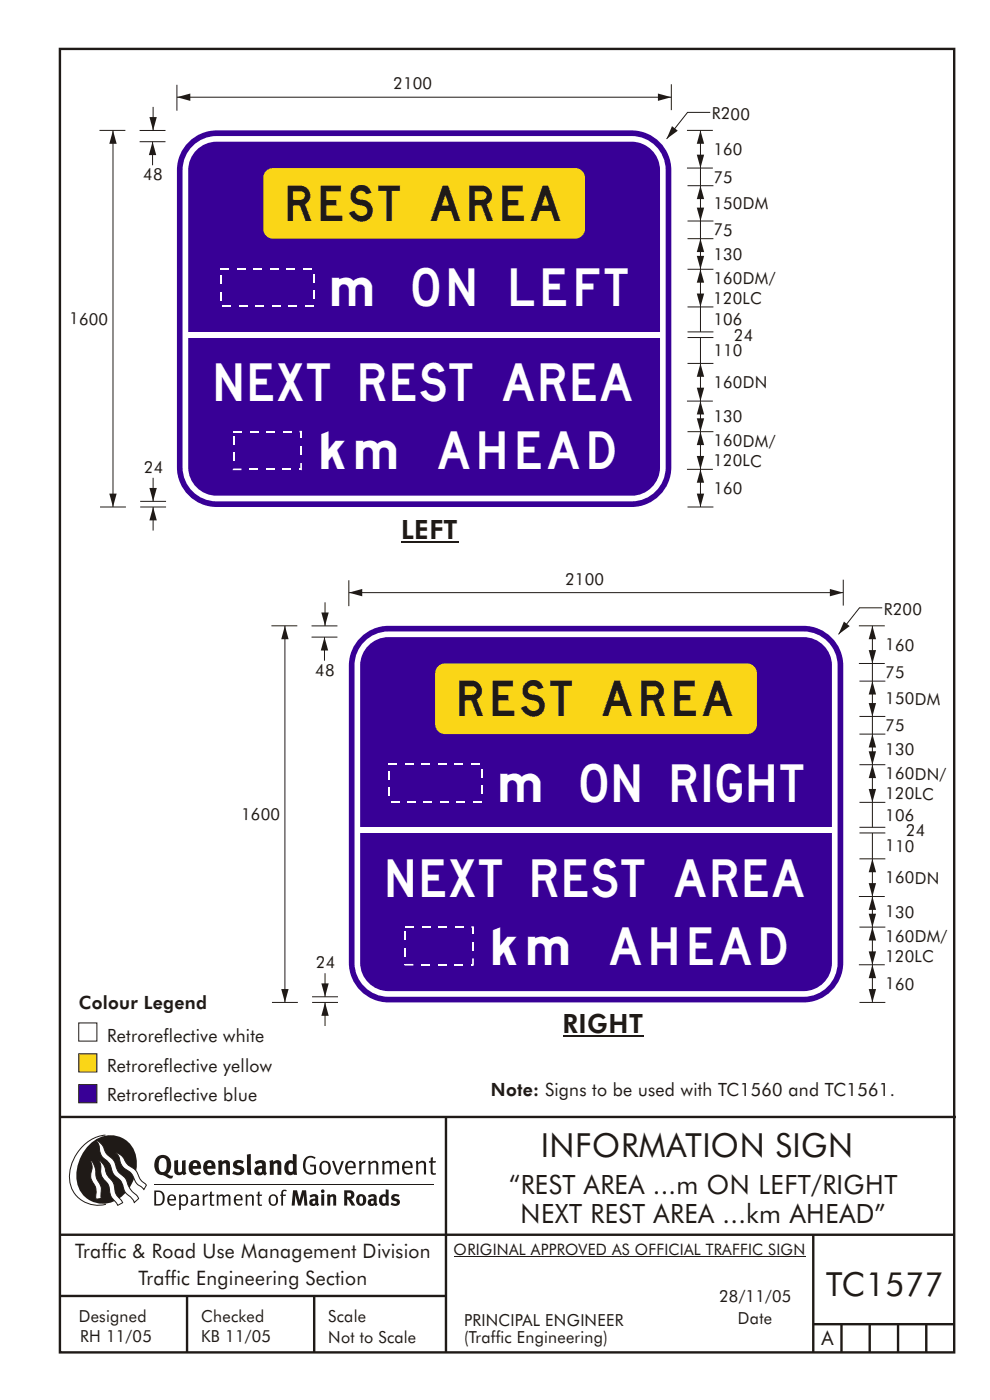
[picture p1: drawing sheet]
<svg xmlns="http://www.w3.org/2000/svg" width="210mm" height="297mm" viewBox="0 0 210 297" stroke-linecap="round" stroke-linejoin="round" font-family="sans-serif">
<g fill="none" stroke="#1f1a17" stroke-width=".51">
<path d="M12.7 10.4h190v276.9h-190zM12.7 237.3h190.3M94.7 237.2v50.1M12.7 262.3h190.1M12.7 275.3h82M39.7 275.3v12M66.7 275.3v12M172.7 262.3v25M172.7 281.3h30M178.7 281.3v6M184.7 281.3v6M190.7 281.3v6"/>
<path d="M196.7 281.3v6"/>
</g>
<path d="M96.3 267h74.8" fill="none" stroke="#1f1a17" stroke-width=".21"/>
<path d="M16.7 217.3h3.9v3.9h-3.9z" fill-rule="evenodd" fill="#fff" stroke="#1f1a17" stroke-width=".21"/>
<g fill="#1f1a17">
<path d="M65 245.9a1.61 1.61 0 0 1 2 0l-.2 .3a1.17 1.17 0 0 0-1.4-.2 1.17 1.17 0 0 0-.5 1.3 1.42 1.42 0 0 0 1.2 1.8l.6-.1v-1.2h-.8l-.1-.4h1.3v1.8a1.82 1.82 0 0 1-2.1 0 1.82 1.82 0 0 1-.6-2.1l.2-.7z" fill-rule="evenodd"/>
<path d="M68.3 246.8a1.77 1.77 0 0 0 .3 2.7 1.39 1.39 0 0 0 1.4-.5 1.39 1.39 0 0 0 .2-1.5 1.19 1.19 0 0 0-1.9-.7zM68.6 247.1a.83 .83 0 0 1 1 .1 .83 .83 0 0 1 .2 .9 .75 .75 0 0 1-.6 1.1 .75 .75 0 0 1-.9-.9l.1-.9z" fill-rule="evenodd"/>
<path d="M70.5 246.6h.5l.8 2.4 .8-2.4h.4l-1 2.9h-.4z" fill-rule="evenodd"/>
<path d="M73.6 247a1.74 1.74 0 0 0 .5 2.5l1-.1 .4-.2-.2-.3a.89 .89 0 0 1-1 .2 .89 .89 0 0 1-.5-1h1.8a1.15 1.15 0 0 0-.5-1.4 1.15 1.15 0 0 0-1.5 .3zM74 247.1a.67 .67 0 0 1 .8-.1 .67 .67 0 0 1 .3 .8h-1.3z" fill-rule="evenodd"/>
<path d="M76.2 246.7l.5-.1v.4l.6-.4h.4l-.2 .5a.61 .61 0 0 0-.7 .6v1.8h-.5z" fill-rule="evenodd"/>
<path d="M78.2 246.7l.4-.1 .1 .4a.89 .89 0 0 1 .9-.4 .89 .89 0 0 1 .8 .7v2.2h-.5v-2.2l-.1-.2-.3-.1-.8 .3v2.2h-.4z" fill-rule="evenodd"/>
<path d="M81.1 246.7l.5-.1v.4a.83 .83 0 0 1 .8-.4 .83 .83 0 0 1 .7 .4 .86 .86 0 0 1 1-.4 .86 .86 0 0 1 .7 .7v2.2h-.5v-2.4a.5 .5 0 0 0-.8 .1l-.3 .2v2.1h-.5v-2.3l-.3-.2-.8 .3v2.2h-.4z" fill-rule="evenodd"/>
<path d="M85.7 247a1.74 1.74 0 0 0 .5 2.5l1-.1 .4-.2-.2-.3a.89 .89 0 0 1-1 .2 .89 .89 0 0 1-.5-1h1.7a1.15 1.15 0 0 0-.4-1.4 1.15 1.15 0 0 0-1.5 .3zM86.1 247.1a.67 .67 0 0 1 .8-.1 .67 .67 0 0 1 .3 .8h-1.3z" fill-rule="evenodd"/>
<path d="M88.3 246.7l.4-.1 .1 .4a.89 .89 0 0 1 1-.4 .89 .89 0 0 1 .7 .7v2.2h-.5v-2.2l-.1-.2-.3-.1-.8 .3v2.2h-.4z" fill-rule="evenodd"/>
<path d="M91.5 245.9l.5-.1-.1 .8h.7l-.1 .4h-.6v2.1l.1 .1h.5l.1 .3a.71 .71 0 0 1-1.1-.6v-1.9h-.4v-.4h.4z" fill-rule="evenodd"/>
<path d="M37 246.6l.8-.2v2a.46 .46 0 0 0 .2 .6 .46 .46 0 0 0 .7-.2v-2.2l.7-.2v2.4l.2 .5-.6 .3-.2-.3a1.03 1.03 0 0 1-1.2 .3 1.03 1.03 0 0 1-.6-1.1z" fill-rule="evenodd"/>
<path d="M40.5 246.8a1.64 1.64 0 0 0-.1 2.3 1.64 1.64 0 0 0 2.3 .1l-.3-.4a.78 .78 0 0 1-.9 .3 .78 .78 0 0 1-.6-.8h1.8a1.37 1.37 0 0 0-.5-1.7 1.37 1.37 0 0 0-1.7 .2zM41.1 247.2a.48 .48 0 0 1 .6-.1 .48 .48 0 0 1 .2 .6h-.9z" fill-rule="evenodd"/>
<path d="M43.5 246.8a1.65 1.65 0 0 0-.2 2 1.65 1.65 0 0 0 1.9 .7l.6-.3-.4-.4a.78 .78 0 0 1-.9 .3 .78 .78 0 0 1-.5-.8h1.8a1.37 1.37 0 0 0-.6-1.7 1.37 1.37 0 0 0-1.7 .2zM44.1 247.2a.48 .48 0 0 1 .7-.1 .48 .48 0 0 1 .1 .6h-.9z" fill-rule="evenodd"/>
<path d="M46.3 246.6l.7-.2 .1 .4a.95 .95 0 0 1 1.1-.3 .95 .95 0 0 1 .6 .8v2.3h-.7l-.1-2.3-.2-.2-.6 .3v2.2h-.8z" fill-rule="evenodd"/>
<path d="M49.7 246.8a1.73 1.73 0 0 1 2.1-.1l-.3 .5-.5-.2a.42 .42 0 0 0-.6 .3l.1 .2a1.23 1.23 0 0 1 1.4 1.1 1.47 1.47 0 0 1-2.3 .9l-.3-.2 .3-.6 .8 .3a.47 .47 0 0 0 .7-.3 .87 .87 0 0 0-1.1-.5l-.4-.2-.1-.4z" fill-rule="evenodd"/>
<path d="M54.1 246.8l.3 .6 .3-.2a.62 .62 0 0 1 .9 .1l.1 .4a1.21 1.21 0 0 0-1.3 .3 1.21 1.21 0 0 0-.2 1.3 1.19 1.19 0 0 0 1.7 0l.4 .4 .4-.5-.2-.3v-1.4a.96 .96 0 0 0-1.4-1.1zM55 248.3l.7-.1v.7a.43 .43 0 0 1-.7 .1 .43 .43 0 0 1 0-.7z" fill-rule="evenodd"/>
<path d="M57.2 246.6l.7-.2 .1 .4a.95 .95 0 0 1 1.1-.3 .95 .95 0 0 1 .6 .8v2.3h-.8v-2.3l-.2-.2-.6 .3v2.2h-.8z" fill-rule="evenodd"/>
<path d="M62.2 245.1v1.5a1.29 1.29 0 0 0-1.4 .2 1.29 1.29 0 0 0-.4 1.3 1.24 1.24 0 0 0 .5 1.3 1.24 1.24 0 0 0 1.4 0l.1 .2h.7l-.1-4.4zM61.5 247.2l.4-.1 .3 .2v1.5l-.2 .1a.48 .48 0 0 1-.7-.4 1.52 1.52 0 0 1 .2-1.3z" fill-rule="evenodd"/>
<path d="M52.4 245.3l.8-.2 .2 4.5h-.8v-.2z" fill-rule="evenodd"/>
</g>
<path d="M22.4 241.1a9 9 0 0 0-7.3 10.9 6.2 6.2 0 0 0 7.4 3.8M32.8 251.7h59.4" fill="none" stroke="#1f1a17" stroke-width=".21"/>
<path d="M19.1 243a5.7 5.7 0 0 1 6.6-1.4 5.7 5.7 0 0 1 3.4 5.7 8.6 8.6 0 0 1-6.3 8.3 5.7 5.7 0 0 1-6.5-7 9.9 9.9 0 0 1 2.8-5.6z" fill-rule="evenodd" fill="#1f1a17"/>
<path d="M24.5 244.8a3.1 3.1 0 0 1 2.3 2.2l.8 .7a3.2 3.2 0 0 1 1.9 2.4l.4 .6 1.2 1.1-.5 .9-.3-.3a3.5 3.5 0 0 1-1.8-2.1 3.8 3.8 0 0 0-2.2-2.2 3.5 3.5 0 0 1-1-2.2zM20.5 242.2a3.4 3.4 0 0 1 1.9 2.4l.7 .9a3.7 3.7 0 0 1 1.8 2.9l.7 .9a3.5 3.5 0 0 1 1.7 2.6 6.3 6.3 0 0 0 1.9 2.2l.2 .5-.9 .9a6.1 6.1 0 0 0-1.9-2.3l-.3-.7a3.6 3.6 0 0 0-2-2.8l-.5-1a3.6 3.6 0 0 0-2-2.8 3.7 3.7 0 0 1-.7-2.4zM21 246.4a3.4 3.4 0 0 1 1.6 2.7l.5 1a3.8 3.8 0 0 1 1.4 3.1l.3 .7 1.2 1.6-1 .5-.5-.7a3.2 3.2 0 0 1-1.3-2.8 4.3 4.3 0 0 0-1.4-2.2 4.7 4.7 0 0 1-.4-3zM19.3 246.4a5.1 5.1 0 0 1 1.1 3.7l.3 .7a3.1 3.1 0 0 1 .7 3l.1 .8-1.1 .2-.1-.8a3.5 3.5 0 0 0-.8-3.3 3.6 3.6 0 0 1 .1-2.5z" fill-rule="evenodd" fill="#fff" stroke="#1f1a17" stroke-width=".21"/>
<g fill="#1f1a17">
<path d="M33.4 245.8a2.51 2.51 0 0 0 .4 3.7l.8 .1a2.78 2.78 0 0 0 2 .7l.2-.6h-.5l-.8-.3a2.56 2.56 0 0 0 0-3.8 1.83 1.83 0 0 0-2.1 .2zM34.1 246.1a.87 .87 0 0 1 1 .1 .87 .87 0 0 1 .3 .9v.4a1.17 1.17 0 0 1-.8 1.5l-.4-.1a2.38 2.38 0 0 1-.1-2.8z" fill-rule="evenodd"/>
<path d="M33.2 253.2v2.6a1.12 1.12 0 0 0 1.1-.3 1.12 1.12 0 0 0 .3-1.2l-.1-.5-.4-.5zM32.8 252.9h1.1a1.67 1.67 0 0 1 1.1 1.6 1.67 1.67 0 0 1-1.2 1.6h-1zM36.1 254.2l-.2 .5h1.1a.55 .55 0 0 0-.2-.6 .55 .55 0 0 0-.7 .1zM35.8 254a.95 .95 0 0 1 1.2-.1 .95 .95 0 0 1 .4 1.1h-1.5a.72 .72 0 0 0 .4 .8 .72 .72 0 0 0 .9-.2l.1 .3a1.15 1.15 0 0 1-1.5 0 1.15 1.15 0 0 1-.2-1.5zM38.4 254.4v1.1a.7 .7 0 0 0 1 .2 .7 .7 0 0 0 .2-.9 .61 .61 0 0 0-.4-.7 .61 .61 0 0 0-.8 .3zM38 253.8l.4-.1v.4a.95 .95 0 0 1 1.2-.2 .95 .95 0 0 1 .4 1.2 .92 .92 0 0 1-.5 .9 .92 .92 0 0 1-1.1-.1v1.1l-.4 .1zM41 255.1a.5 .5 0 0 0 .2 .8 .5 .5 0 0 0 .6-.4l.1-.6zM40.6 254a1 1 0 0 1 1.6 .3v1.4l.2 .2-.2 .3-.3-.4a.78 .78 0 0 1-1.4 0 .78 .78 0 0 1 .8-1.1h.6a.58 .58 0 0 0-.4-.7 .58 .58 0 0 0-.7 .2zM43 253.8l.3-.1 .1 .4 .3-.3 .5-.1-.2 .4a.52 .52 0 0 0-.6 .5v1.5h-.3zM44.6 253.2l.4-.1v.7h.6l-.2 .2h-.4v1.5a.35 .35 0 0 0 .5 .3v.3a.57 .57 0 0 1-.6 .1 .57 .57 0 0 1-.3-.6v-1.6h-.3v-.2h.3zM46 253.8l.3-.1 .1 .4 .2-.2a.64 .64 0 0 1 1 .2 .7 .7 0 0 1 .8-.4 .7 .7 0 0 1 .6 .6v1.8h-.4v-1.7l-.3-.4-.6 .4v1.7h-.4v-1.7a.38 .38 0 0 0-.3-.4 .38 .38 0 0 0-.4 .2l-.2 .2v1.7h-.4zM50.2 254.2l-.1 .5h1a.55 .55 0 0 0-.2-.6 .55 .55 0 0 0-.7 .1zM49.9 254a.95 .95 0 0 1 1.2-.1 .95 .95 0 0 1 .4 1.1h-1.4a.72 .72 0 0 0 .4 .8 .72 .72 0 0 0 .8-.2l.2 .3a1.15 1.15 0 0 1-1.5 0 1.15 1.15 0 0 1-.3-1.5zM52.1 253.8l.3-.1 .1 .4a.72 .72 0 0 1 .8-.4 .72 .72 0 0 1 .6 .6v1.8h-.4v-1.6a.45 .45 0 0 0-.3-.5 .45 .45 0 0 0-.5 .2l-.2 .2v1.7h-.3zM54.8 253.2l.4-.1-.1 .7h.6l-.1 .2h-.5v1.5a.35 .35 0 0 0 .5 .3l.1 .3a.57 .57 0 0 1-.6 .1 .57 .57 0 0 1-.4-.6v-1.6h-.3v-.2h.3zM57.6 254.1l-.2 .8a.65 .65 0 0 0 .3 .8 .65 .65 0 0 0 .9-.2v-.1a.93 .93 0 0 0-.7-1.4zM57.3 254a1.12 1.12 0 0 1 1.5 0 1.12 1.12 0 0 1 .2 1.5 1.01 1.01 0 0 1-1.3 .6 1.01 1.01 0 0 1-.7-1.2zM59.9 252.9l.5-.2 .5 .1-.1 .3-.4-.1-.3 .2v.6h.7l-.2 .2h-.5v2.1h-.4v-2.1h-.2v-.2h.2zM62.2 252.8l-.3 3.3h.7l.1-2.3 .6 2.3h.6l.6-2.3 .2 2.3h.6l-.3-3.3h-.8l-.6 2.2-.5-2.2zM65.7 254l.3 .4a.51 .51 0 0 1 .5-.3 .51 .51 0 0 1 .5 .4v.1a.88 .88 0 0 0-1.2 .4 .88 .88 0 0 0 .2 1.1 .9 .9 0 0 0 1.1-.2l.4 .3 .3-.4-.2-.3v-1a.87 .87 0 0 0-.5-.9 .87 .87 0 0 0-1 .2zM66.5 255.1l.5-.1-.1 .6-.1 .1h-.3l-.1-.2zM68.2 253.7v2.4h.7v-2.5zM68.2 253a.39 .39 0 0 0 .7 0 .39 .39 0 0 0-.7 0zM69.4 253.8l.1 2.3h.6v-1.7a.33 .33 0 0 1 .4-.2 .33 .33 0 0 1 .3 .3v1.6h.6v-1.8a.75 .75 0 0 0-.5-.6 .75 .75 0 0 0-.8 .2l-.1-.3zM73.1 252.8v3.3h.6v-1.4l.3 .3 .7 1.1h.8l-1-1.4a.94 .94 0 0 0 .8-1 .94 .94 0 0 0-1-.9zM73.7 253.4a.51 .51 0 0 1 .8 .1 .51 .51 0 0 1-.2 .7h-.6zM75.9 254a1.19 1.19 0 0 0 0 1.7 1.19 1.19 0 0 0 1.7 0 1.19 1.19 0 0 0-.1-1.6 1.19 1.19 0 0 0-1.6-.1zM76.5 254.2l.2-.1a.99 .99 0 0 1 0 1.6 1.06 1.06 0 0 1-.2-1.5zM78.1 254l.3 .4a.51 .51 0 0 1 .5-.3 .51 .51 0 0 1 .5 .4v.1a.88 .88 0 0 0-1.1 .4 .88 .88 0 0 0 .2 1.1 .9 .9 0 0 0 1-.2l.4 .3 .3-.4-.2-.3v-1a.87 .87 0 0 0-.5-.9 .87 .87 0 0 0-1 .2zM78.9 255.1l.5-.1v.6l-.2 .1h-.3l-.1-.2zM81.9 252.6v1.2a1.2 1.2 0 0 0-1.3 .6 1.2 1.2 0 0 0 .1 1.4l.6 .3 .7-.1 .1 .1h.5l-.1-3.4zM81.4 254.2l.5 .1v1.2a.46 .46 0 0 1-.6 0 .46 .46 0 0 1-.1-.6zM83.3 253.9a.79 .79 0 0 0-.1 .9 .79 .79 0 0 0 .9 .4 .33 .33 0 0 1 .1 .5 .33 .33 0 0 1-.5 0l-.5-.3-.2 .5a1.15 1.15 0 0 0 1.2 .3 1.15 1.15 0 0 0 .7-1 1.49 1.49 0 0 0-1.1-.8 .4 .4 0 0 1 .2-.3 .4 .4 0 0 1 .5 .1l.1 .1 .2-.4a1.47 1.47 0 0 0-1.5 0z" fill-rule="evenodd"/>
</g>
<path d="M16.7 223.8h3.9v3.9h-3.9z" fill-rule="evenodd" fill="#fad617" stroke="#1f1a17" stroke-width=".21"/>
<path d="M16.7 230.4h3.9v3.9h-3.9z" fill-rule="evenodd" fill="#380096" stroke="#1f1a17" stroke-width=".21"/>
<path d="M41.3 30.7a7.2 7.2 0 0 1 4.7-1.8h88.1a7.3 7.3 0 0 1 7.3 7.2v63.2a7.3 7.3 0 0 1-7.3 7.2h-88.1a7.3 7.3 0 0 1-7.2-7.2v-63.2a7.2 7.2 0 0 1 2.5-5.4zM41.7 31.9a6 6 0 0 1 4.3-1.8h88.1a6 6 0 0 1 6.1 6v63.2a6 6 0 0 1-6.1 6h-88.1a6 6 0 0 1-6-6v-63.2a6 6 0 0 1 1.7-4.2zM40.1 30.2a8.4 8.4 0 0 1 5.9-2.5h88.1a8.5 8.5 0 0 1 8.5 8.4v63.2a8.5 8.5 0 0 1-8.5 8.4h-88.1a8.5 8.5 0 0 1-8.4-8.4v-63.2a8.4 8.4 0 0 1 2.5-5.9z" fill-rule="evenodd" fill="#380096"/>
<path d="M56.5 36.3l.9-.5 .6-.1h64.2a2.09 2.09 0 0 1 2 2.1v10.8a2.09 2.09 0 0 1-2 2.1h-64.2a2.09 2.09 0 0 1-2.1-2.1v-10.8l.1-.6z" fill-rule="evenodd" fill="#fad617"/>
<path d="M37.6 20.6h105" fill="none" stroke="#1f1a17" stroke-width=".21"/>
<g fill="#1f1a17">
<path d="M139.7 19.9l2.9 .7-2.9 .8 2.9-.8-2.9 .8z" fill-rule="evenodd"/>
<path d="M37.6 20.6l2.8-.7v1.5z" fill-rule="evenodd"/>
</g>
<path d="M37.6 18v5.5M150.8 23.9h-4.8l-4.4 5.6" fill="none" stroke="#1f1a17" stroke-width=".21"/>
<path d="M142.7 26.8l1.2 1-2.3 1.7z" fill-rule="evenodd" fill="#1f1a17"/>
<path d="M142.6 17.9v5.5" fill="none" stroke="#1f1a17" stroke-width=".21"/>
<path d="M39.5 70.5h101.6v1.2h-101.6z" fill="#fff"/>
<g fill="#fff">
<path d="M46.8 56.9h1.8v.3h-1.8z"/>
<path d="M50.3 56.9h1.8v.3h-1.8z"/>
<path d="M53.8 56.9h1.8v.3h-1.8z"/>
<path d="M57.3 56.9h1.8v.3h-1.8z"/>
<path d="M60.8 56.9h1.8v.3h-1.8z"/>
<path d="M64.3 56.9h1.8v.3h-1.8z"/>
<path d="M66.5 58.2h.4v1.7h-.4z"/>
<path d="M66.5 61.7h.4v1.7h-.4z"/>
<path d="M64.8 64.9h1.8v.3h-1.8z"/>
<path d="M61.3 64.9h1.8v.3h-1.8z"/>
<path d="M57.8 64.9h1.8v.3h-1.8z"/>
<path d="M54.3 64.9h1.8v.3h-1.8z"/>
<path d="M50.8 64.9h1.8v.3h-1.8z"/>
<path d="M47.3 64.9h1.8v.3h-1.8z"/>
<path d="M46.7 62h.3v1.8h-.3z"/>
<path d="M46.7 58.5h.3v1.8h-.3z"/>
<path d="M49.6 91.5h1.8v.4h-1.8z"/>
<path d="M53.1 91.5h1.8v.4h-1.8z"/>
<path d="M56.6 91.5h1.8v.4h-1.8z"/>
<path d="M60.1 91.5h1.8v.4h-1.8z"/>
<path d="M63.6 91.5h.3l.2 .2-.2-.2h.2v.2l-.2 .2h-.3z"/>
<path d="M63.8 91.7h.3v1.4h-.3z"/>
<path d="M63.8 94.9h.3v1.7h-.3z"/>
<path d="M63.8 98.4h.3v1.3l-.2 .2 .2-.2v.2l-.3-.2z"/>
<path d="M63.5 99.5h.4v.4h-.4z"/>
<path d="M60 99.5h1.8v.4h-1.8z"/>
<path d="M56.5 99.5h1.8v.4h-1.8z"/>
<path d="M53 99.5h1.8v.4h-1.8z"/>
<path d="M49.6 99.5h1.7v.4h-1.7l-.2-.2 .2 .2h-.2z"/>
<path d="M49.4 99.6l.4 .1z"/>
<path d="M49.4 96.1h.4v1.8h-.4z"/>
<path d="M49.4 92.6h.4v1.8h-.4z"/>
</g>
<path d="M145.9 35.7h5.5M145.9 99.7h5.5M146 91.7h5.5M32.5 107.7v5M146 107.7h5.5" fill="none" stroke="#1f1a17" stroke-width=".21"/>
<path d="M32.5 107.7l.8 2.8h-1.6z" fill-rule="evenodd" fill="#1f1a17"/>
<path d="M29.8 107.7h5.5M29.8 106.5h5.5M32.5 101.5v5" fill="none" stroke="#1f1a17" stroke-width=".21"/>
<path d="M31.7 103.7h1.6l-.8 2.8 .8-2.8-.8 2.8z" fill-rule="evenodd" fill="#1f1a17"/>
<path d="M32.4 30.1v5" fill="none" stroke="#1f1a17" stroke-width=".21"/>
<path d="M32.4 30.1l.8 2.8h-1.6z" fill-rule="evenodd" fill="#1f1a17"/>
<path d="M29.7 30.1h5.5M29.7 27.7h5.5M32.5 22.7v5" fill="none" stroke="#1f1a17" stroke-width=".21"/>
<path d="M31.7 24.9h1.6l-.8 2.8 .8-2.8-.8 2.8z" fill-rule="evenodd" fill="#1f1a17"/>
<path d="M148.8 99.7v8" fill="none" stroke="#1f1a17" stroke-width=".21"/>
<g fill="#1f1a17">
<path d="M148 104.9h1.5l-.7 2.8z" fill-rule="evenodd"/>
<path d="M148.8 99.7l.7 2.8h-1.5z" fill-rule="evenodd"/>
</g>
<path d="M148.8 91.7v8" fill="none" stroke="#1f1a17" stroke-width=".21"/>
<g fill="#1f1a17">
<path d="M148 96.9h1.5l-.7 2.8z" fill-rule="evenodd"/>
<path d="M148.8 91.7l.7 2.8h-1.5z" fill-rule="evenodd"/>
</g>
<path d="M148.8 85.2v6.5" fill="none" stroke="#1f1a17" stroke-width=".21"/>
<g fill="#1f1a17">
<path d="M148 88.9h1.5l-.7 2.8z" fill-rule="evenodd"/>
<path d="M148.8 85.2l.7 2.8h-1.5z" fill-rule="evenodd"/>
</g>
<path d="M148.8 27.7v8" fill="none" stroke="#1f1a17" stroke-width=".21"/>
<g fill="#1f1a17">
<path d="M148 32.9h1.5l-.7 2.8z" fill-rule="evenodd"/>
<path d="M148.8 27.7l.7 2.8h-1.5z" fill-rule="evenodd"/>
</g>
<path d="M24 27.7v80" fill="none" stroke="#1f1a17" stroke-width=".21"/>
<g fill="#1f1a17">
<path d="M23.2 104.9h1.6l-.8 2.8z" fill-rule="evenodd"/>
<path d="M24 27.7l.8 2.8h-1.6z" fill-rule="evenodd"/>
</g>
<path d="M21.1 27.7h5.5M146 77.2h5.5M148.8 77.2v8M145.9 85.2h5.5M21.2 107.7h5.5" fill="none" stroke="#1f1a17" stroke-width=".21"/>
<g fill="#1f1a17">
<path d="M148 82.4h1.5l-.7 2.8z" fill-rule="evenodd"/>
<path d="M148.8 77.2l.7 2.8h-1.5z" fill-rule="evenodd"/>
</g>
<path d="M146 57.2h5.5M148.8 57.2v13.3M146 71.7h5.5M146 70.5h5.5M146 65.2h5.5M148.8 71.7v5.5" fill="none" stroke="#1f1a17" stroke-width=".21"/>
<g fill="#1f1a17">
<path d="M148 62.4h1.5l-.7 2.8z" fill-rule="evenodd"/>
<path d="M148.8 57.2l.7 2.8h-1.5z" fill-rule="evenodd"/>
</g>
<path d="M145.9 27.7h5.5M148.8 50.7v6.5" fill="none" stroke="#1f1a17" stroke-width=".21"/>
<g fill="#1f1a17">
<path d="M148 54.4h1.5l-.7 2.8z" fill-rule="evenodd"/>
<path d="M148.8 50.7l.7 2.8h-1.5z" fill-rule="evenodd"/>
</g>
<path d="M146 39.4h5.5M148.8 35.7v15M146 50.7h5.5M146 46.9h5.5" fill="none" stroke="#1f1a17" stroke-width=".21"/>
<g fill="#1f1a17">
<path d="M148 44.1h1.5l-.7 2.8z" fill-rule="evenodd"/>
<path d="M148.8 39.4l.7 2.9h-1.5z" fill-rule="evenodd"/>
</g>
<path d="M85.2 115.2h12.1M119.5 220h17.2" fill="none" stroke="#1f1a17" stroke-width=".26"/>
<path d="M77.8 135.9a7.2 7.2 0 0 1 4.7-1.8h88.2a7.3 7.3 0 0 1 7.2 7.3v63.1a7.3 7.3 0 0 1-7.2 7.2h-88.2a7.3 7.3 0 0 1-7.2-7.2v-63.1a7.2 7.2 0 0 1 2.5-5.5zM78.3 137.1a6 6 0 0 1 4.2-1.8h88.2a6 6 0 0 1 6 6.1v63.1a6 6 0 0 1-6 6h-88.2a6 6 0 0 1-6-6v-63.1a6 6 0 0 1 1.8-4.3zM76.6 135.4a8.4 8.4 0 0 1 5.9-2.5h88.2a8.5 8.5 0 0 1 8.4 8.5v63.1a8.5 8.5 0 0 1-8.4 8.4h-88.2a8.5 8.5 0 0 1-8.4-8.4v-63.1a8.4 8.4 0 0 1 2.5-6z" fill-rule="evenodd" fill="#380096"/>
<path d="M93 141.6l1-.6 .5-.1h64.2a2.09 2.09 0 0 1 2.1 2.1v10.9a2.09 2.09 0 0 1-2.1 2h-64.2a2.09 2.09 0 0 1-2.1-2v-10.9l.1-.5z" fill-rule="evenodd" fill="#fad617"/>
<path d="M74.1 125.9h105" fill="none" stroke="#1f1a17" stroke-width=".21"/>
<g fill="#1f1a17">
<path d="M176.2 125.1l2.9 .8-2.9 .8 2.9-.8-2.9 .8z" fill-rule="evenodd"/>
<path d="M74.1 125.9l2.8-.8v1.6z" fill-rule="evenodd"/>
</g>
<path d="M74.1 123.3v5.5M187.4 129.1h-4.9l-4.4 5.7" fill="none" stroke="#1f1a17" stroke-width=".21"/>
<path d="M179.2 132l1.3 1-2.4 1.8z" fill-rule="evenodd" fill="#1f1a17"/>
<path d="M179.1 123.1v5.5" fill="none" stroke="#1f1a17" stroke-width=".21"/>
<path d="M76 175.7h101.6v1.2h-101.6z" fill="#fff"/>
<g fill="#fff">
<path d="M82.5 162.1h1.8v.4h-1.8z"/>
<path d="M86 162.1h1.8v.4h-1.8z"/>
<path d="M89.5 162.1h1.8v.4h-1.8z"/>
<path d="M93 162.1h1.8v.4h-1.8z"/>
<path d="M96.5 162.1h1.8v.4h-1.8z"/>
<path d="M100 162.1h1.8v.4h-1.8z"/>
<path d="M102.2 163.4h.4v1.8h-.4z"/>
<path d="M102.2 166.9h.4v1.8h-.4z"/>
<path d="M100.5 170.1h1.8v.4h-1.8z"/>
<path d="M97 170.1h1.8v.4h-1.8z"/>
<path d="M93.5 170.1h1.8v.4h-1.8z"/>
<path d="M90 170.1h1.8v.4h-1.8z"/>
<path d="M86.5 170.1h1.8v.4h-1.8z"/>
<path d="M83 170.1h1.8v.4h-1.8z"/>
<path d="M82.4 167.3h.3v1.7h-.3z"/>
<path d="M82.4 163.8h.3v1.7h-.3z"/>
<path d="M86.1 196.8h1.8v.3h-1.8z"/>
<path d="M89.6 196.8h1.8v.3h-1.8z"/>
<path d="M93.1 196.8h1.8v.3h-1.8z"/>
<path d="M96.6 196.8h1.8v.3h-1.8z"/>
<path d="M100.1 196.8h.4l.1 .1-.1-.1h.1v.1l-.1 .2h-.4z"/>
<path d="M100.3 196.9h.3v1.4h-.3z"/>
<path d="M100.3 200.1h.3v1.7h-.3z"/>
<path d="M100.3 203.6h.3v1.3l-.1 .2 .1-.2v.2l-.3-.2z"/>
<path d="M100.1 204.8h.4v.3h-.4z"/>
<path d="M96.6 204.8h1.7v.3h-1.7z"/>
<path d="M93.1 204.8h1.7v.3h-1.7z"/>
<path d="M89.6 204.8h1.7v.3h-1.7z"/>
<path d="M86.1 204.8h1.7v.3h-1.7l-.2-.2 .2 .2h-.2z"/>
<path d="M85.9 204.9h.4z"/>
<path d="M85.9 201.4h.4v1.7h-.4z"/>
<path d="M85.9 197.9h.4v1.7h-.4z"/>
</g>
<path d="M182.4 140.9h5.5M182.5 196.9h5.5M69 212.9v5M182.4 204.9h5.5M182.5 212.9h5.5" fill="none" stroke="#1f1a17" stroke-width=".21"/>
<path d="M69 212.9l.8 2.9h-1.6z" fill-rule="evenodd" fill="#1f1a17"/>
<path d="M66.3 212.9h5.5M66.3 211.7h5.5M69 206.7v5" fill="none" stroke="#1f1a17" stroke-width=".21"/>
<path d="M68.2 208.9h1.6l-.8 2.8 .8-2.8-.8 2.8z" fill-rule="evenodd" fill="#1f1a17"/>
<path d="M68.9 135.3v5" fill="none" stroke="#1f1a17" stroke-width=".21"/>
<path d="M68.9 135.3l.8 2.9h-1.6z" fill-rule="evenodd" fill="#1f1a17"/>
<path d="M66.2 135.3h5.5M66.2 133h5.5M69 127.9v5.1" fill="none" stroke="#1f1a17" stroke-width=".21"/>
<path d="M68.2 130.1h1.6l-.8 2.9 .8-2.9-.8 2.9z" fill-rule="evenodd" fill="#1f1a17"/>
<path d="M185.3 204.9v8" fill="none" stroke="#1f1a17" stroke-width=".21"/>
<g fill="#1f1a17">
<path d="M184.5 210.1h1.6l-.8 2.8z" fill-rule="evenodd"/>
<path d="M185.3 204.9l.8 2.9h-1.6z" fill-rule="evenodd"/>
</g>
<path d="M185.3 196.9v8" fill="none" stroke="#1f1a17" stroke-width=".21"/>
<g fill="#1f1a17">
<path d="M184.5 202.1h1.6l-.8 2.8z" fill-rule="evenodd"/>
<path d="M185.3 196.9l.8 2.9h-1.6z" fill-rule="evenodd"/>
</g>
<path d="M185.3 190.4v6.5" fill="none" stroke="#1f1a17" stroke-width=".21"/>
<g fill="#1f1a17">
<path d="M184.5 194.1h1.6l-.8 2.8z" fill-rule="evenodd"/>
<path d="M185.3 190.4l.8 2.9h-1.6z" fill-rule="evenodd"/>
</g>
<path d="M185.3 132.9v8" fill="none" stroke="#1f1a17" stroke-width=".21"/>
<g fill="#1f1a17">
<path d="M184.5 138.1h1.6l-.8 2.8z" fill-rule="evenodd"/>
<path d="M185.3 132.9l.8 2.9h-1.6z" fill-rule="evenodd"/>
</g>
<path d="M60.5 132.9v80" fill="none" stroke="#1f1a17" stroke-width=".21"/>
<g fill="#1f1a17">
<path d="M59.7 210.1h1.6l-.8 2.8z" fill-rule="evenodd"/>
<path d="M60.5 132.9l.8 2.9h-1.6z" fill-rule="evenodd"/>
</g>
<path d="M57.6 132.9h5.5M182.4 190.4h5.5M182.5 182.4h5.5M185.3 182.4v8M57.8 212.9h5.5" fill="none" stroke="#1f1a17" stroke-width=".21"/>
<g fill="#1f1a17">
<path d="M184.5 187.6h1.6l-.8 2.8z" fill-rule="evenodd"/>
<path d="M185.3 182.4l.8 2.9h-1.6z" fill-rule="evenodd"/>
</g>
<path d="M182.5 176.9h5.5M182.5 175.7h5.5M182.5 170.4h5.5M182.5 162.4h5.5M185.3 162.4v13.3M185.3 176.9v5.5" fill="none" stroke="#1f1a17" stroke-width=".21"/>
<g fill="#1f1a17">
<path d="M184.5 167.6h1.6l-.8 2.8z" fill-rule="evenodd"/>
<path d="M185.3 162.4l.8 2.9h-1.6z" fill-rule="evenodd"/>
</g>
<path d="M182.4 132.9h5.5M185.3 155.9v6.5" fill="none" stroke="#1f1a17" stroke-width=".21"/>
<g fill="#1f1a17">
<path d="M184.5 159.6h1.6l-.8 2.8z" fill-rule="evenodd"/>
<path d="M185.3 155.9l.8 2.9h-1.6z" fill-rule="evenodd"/>
</g>
<path d="M182.5 155.9h5.5M182.5 144.7h5.5M182.5 152.2h5.5M185.3 140.9v15" fill="none" stroke="#1f1a17" stroke-width=".21"/>
<g fill="#1f1a17">
<path d="M184.5 149.3h1.6l-.8 2.9z" fill-rule="evenodd"/>
<path d="M185.3 144.7l.8 2.8h-1.6z" fill-rule="evenodd"/>
</g>
<g font-size="8" fill="#fff">
<text x="87.7" y="65">ON LEFT</text>
<text x="45.9" y="85.2">NEXT REST AREA</text>
<text x="93" y="99.7">AHEAD</text>
<text x="123.4" y="170.3">ON RIGHT</text>
<text x="82.4" y="190.4">NEXT REST AREA</text>
<text x="129.5" y="204.9">AHEAD</text>
</g>
<g font-size="7.5" fill="#1f1a17">
<text x="61.1" y="47">REST AREA</text>
<text x="97.6" y="152.2">REST AREA</text>
</g>
<g font-size="7.1" fill="#1f1a17">
<text x="114.9" y="245.8">INFORMATION SIGN</text>
<text x="175.4" y="275.4">TC1577</text>
</g>
<g font-size="6" fill="#fff">
<text x="70.6" y="65">m</text>
<text x="68.3" y="99.7">km</text>
<text x="106.3" y="170.3">m</text>
<text x="104.8" y="204.9">km</text>
</g>
<g font-size="5.6" fill="#1f1a17">
<text x="85.2" y="114.6">LEFT</text>
<text x="119.5" y="219.3">RIGHT</text>
<text x="108.1" y="253.7">“REST AREA ...m ON LEFT/RIGHT</text>
<text x="110.6" y="259.8">NEXT REST AREA ...km AHEAD”</text>
</g>
<g font-size="4.2" fill="#1f1a17">
<text x="15.9" y="267.3">Traffic &amp; Road Use Management Division</text>
<text x="29.4" y="272.9">Traffic Engineering Section</text>
<text x="174.4" y="285.6">A</text>
</g>
<g font-size="3.9" fill="#1f1a17">
<text x="16.7" y="214.2">Colour Legend</text>
<text x="22.7" y="221.4">Retroreflective white</text>
<text x="22.7" y="227.7">Retroreflective yellow</text>
<text x="22.7" y="233.9">Retroreflective blue</text>
<text x="104.2" y="232.7">Note: Signs to be used with TC1560 and TC1561.</text>
</g>
<g font-size="3.5" fill="#1f1a17">
<text x="83.5" y="18.9" transform="rotate(1 83.5 18.9)">2100</text>
<text x="151.2" y="25.3" transform="rotate(1 151.2 25.3)">R200</text>
<text x="151.5" y="32.9" transform="rotate(1 151.5 32.9)">160</text>
<text x="30.4" y="38.3" transform="rotate(1 30.4 38.3)">48</text>
<text x="151.5" y="38.8" transform="rotate(1 151.5 38.8)">75</text>
<text x="151.5" y="44.4" transform="rotate(1 151.5 44.4)">150DM</text>
<text x="151.5" y="50" transform="rotate(1 151.5 50)">75</text>
<text x="151.5" y="55.1" transform="rotate(1 151.5 55.1)">130</text>
<text x="151.5" y="64.5" transform="rotate(1 151.5 64.5)">120LC</text>
<text x="151.5" y="60.3" transform="rotate(1 151.5 60.3)">160DM/</text>
<text x="14.7" y="68.9" transform="rotate(1 14.7 68.9)">1600</text>
<text x="151.5" y="69.1" transform="rotate(1 151.5 69.1)">106</text>
<text x="151.5" y="75.6" transform="rotate(1 151.5 75.6)">110</text>
<text x="155.9" y="72.4" transform="rotate(1 155.9 72.4)">24</text>
<text x="151.5" y="82.4" transform="rotate(1 151.5 82.4)">160DN</text>
<text x="151.5" y="89.6" transform="rotate(1 151.5 89.6)">130</text>
<text x="151.5" y="94.8" transform="rotate(1 151.5 94.8)">160DM/</text>
<text x="30.6" y="100.4" transform="rotate(1 30.6 100.4)">24</text>
<text x="151.5" y="99" transform="rotate(1 151.5 99)">120LC</text>
<text x="151.5" y="104.9" transform="rotate(1 151.5 104.9)">160</text>
<text x="120" y="124.2" transform="rotate(1 120 124.2)">2100</text>
<text x="187.7" y="130.6" transform="rotate(1 187.7 130.6)">R200</text>
<text x="67" y="143.5" transform="rotate(1 67 143.5)">48</text>
<text x="188" y="138.2" transform="rotate(1 188 138.2)">160</text>
<text x="188" y="144" transform="rotate(1 188 144)">75</text>
<text x="188" y="149.6" transform="rotate(1 188 149.6)">150DM</text>
<text x="188" y="155.3" transform="rotate(1 188 155.3)">75</text>
<text x="188" y="160.4" transform="rotate(1 188 160.4)">130</text>
<text x="188" y="165.5" transform="rotate(1 188 165.5)">160DN/</text>
<text x="188" y="169.8" transform="rotate(1 188 169.8)">120LC</text>
<text x="51.2" y="174.2" transform="rotate(1 51.2 174.2)">1600</text>
<text x="188" y="174.3" transform="rotate(1 188 174.3)">106</text>
<text x="192.4" y="177.6" transform="rotate(1 192.4 177.6)">24</text>
<text x="188" y="180.9" transform="rotate(1 188 180.9)">110</text>
<text x="188" y="187.6" transform="rotate(1 188 187.6)">160DN</text>
<text x="188" y="194.9" transform="rotate(1 188 194.9)">130</text>
<text x="188" y="200" transform="rotate(1 188 200)">160DM/</text>
<text x="67.1" y="205.6" transform="rotate(1 67.1 205.6)">24</text>
<text x="188" y="204.3" transform="rotate(1 188 204.3)">120LC</text>
<text x="188" y="210.2" transform="rotate(1 188 210.2)">160</text>
<text x="16.7" y="280.7">Designed</text>
<text x="42.7" y="280.7">Checked</text>
<text x="69.7" y="280.7">Scale</text>
<text x="98.6" y="281.6">PRINCIPAL ENGINEER</text>
<text x="152.7" y="276.5">28/11/05</text>
<text x="156.7" y="281.3">Date</text>
<text x="17" y="285.1">RH 11/05</text>
<text x="42.7" y="285.1">KB 11/05</text>
<text x="69.7" y="285.3">Not to Scale</text>
<text x="98.6" y="285.4">(Traffic Engineering)</text>
</g>
<text font-size="3.4" fill="#1f1a17" x="96.3" y="266.6">ORIGINAL APPROVED AS OFFICIAL TRAFFIC SIGN</text>
</svg>
